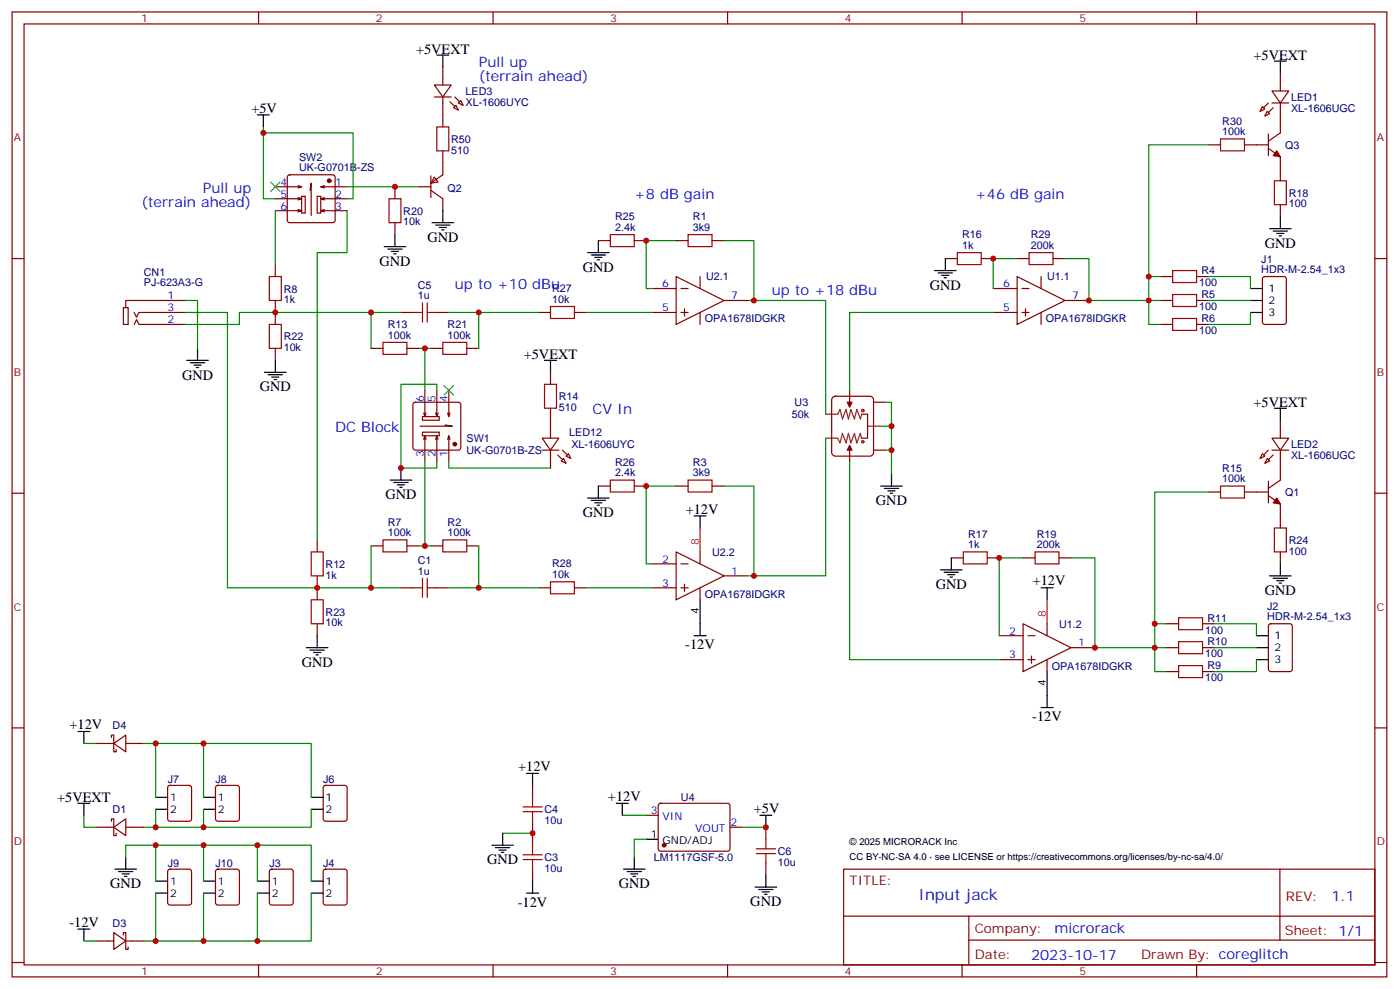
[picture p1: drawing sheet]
<svg xmlns="http://www.w3.org/2000/svg" width="413mm" height="291mm" viewBox="0 0 413 291" stroke-linecap="round" stroke-linejoin="round" font-family="sans-serif">
<g fill="none" stroke="#870000" stroke-width=".35">
<path d="M3.6 3.5h405.3v284.4h-405.3zM7.1 7.1h398.3v277.2h-398.3zM76.2 3.5v3.6M130.6 19.8v5.2M145.4 3.5v3.6M214.5 3.5v3.6M283.7 3.5v3.6M352.8 3.5v3.6M128.1 25h4.9l-2.4 3.6zM128.1 28.6h4.9M130.6 28.6v8.8M134.4 31l.7 1.5-1.4-.7z"/>
<path d="M135.9 29.6l.7 1.4-1.5-.7zM372.2 31.4l.7 .7-1.4 .7zM373.6 32.8l.7 .7-1.4 .7zM374 39.5v6.4M375 26.8h5l-2.5 3.5zM375 30.3h5M377.5 21.5v5.3M377.5 30.3v8.9l-3.5 2.4M81.2 55h7.7l-1 .4M81.2 58.6h7.7l-1 .3M84.9 51.7l.5-.2h12.7l.5 .2 .2 .5v12.7l-.2 .5-.5 .2h-12.7l-.5-.2-.2-.5v-12.7zM87.9 54.7l1 .3"/>
<path d="M87.9 58.2l1 .4M88.9 57.9h1.1v4.9h-1.1zM91.4 56.1l.4-2.1v9.5M93.5 57.9h1.1v4.9h-1.1zM95.6 54.7l-1 .3M95.6 58.2l-1 .4M102.3 55h-7.7l1 .4M102.3 58.6h-7.7l1 .3M116.5 55v3.6M123.5 55h3.5M127 56.1l3.6 2.5v3.5M127 51.9v6.3"/>
<path d="M128.1 52.2l1.1 1.4-2.2 .4zM130.6 44.4v7.1l-3.6 2.5M356.3 42.7h3.6M366.9 42.7h7.1M374 43.7l3.5 2.5v7.1M3.6 76.2h3.5M81.2 62.1h7.7l-1 .3M81.2 78v3.5M87.9 61.7l1 .4M95.6 61.7l-1 .4M102.3 62.1h-7.7l1 .3M116.5 65.6v3.5"/>
<path d="M176.4 70.9h3.6M187 70.9h3.5M199.4 70.9h3.5M209.9 70.9h3.6M278.7 76.2h3.6M289.3 76.2h3.5M299.9 76.2h3.5M310.5 76.2h3.5M377.5 60.3v3.6M405.4 76.2h3.5M36.4 90.7h1.4v4.9h-1.4zM39.5 95.6l.8-1.4 .7 1.4h13.7"/>
<path d="M39.5 92.1l.8 1.4 .7-1.4h7M47.7 92.1h7M47.7 88.5h7M48 88.5h-10.9v2.2M81.2 88.5v7.1M118.2 92.1h3.5M128.8 92.1h3.5M158.8 92.1h3.5M169.4 92.1h3.5M192.3 92.1h7.1M192.3 85h7.1M199.4 81.5l14.1 7-14.1 7.1z"/>
<path d="M200.8 92.1h2.1M200.8 85h2.1M201.8 91v2.1M206.4 81.5v3.5M206.4 92.1v3.5M213.5 88.5h7M292.8 92.1h7.1M292.8 85h7.1M299.9 81.5l14.1 7-14.1 7.1zM301.3 92.1h2.1M301.3 85h2.1M302.4 91v2.1"/>
<path d="M307 81.5v3.5M307 92.1v3.5M314 88.5h7.1M342.2 95.6h3.6M342.2 88.5h3.6M342.2 81.5h3.6M352.8 95.6h3.5M352.8 88.5h3.5M352.8 81.5h3.5M372.5 81.7l.4-.2h5.7l.6 .4 .1 13-.5 .6-5.9 .1-.6-.5-.1-12.9zM81.2 102.7v3.5M109.4 102.7h3.5"/>
<path d="M120 102.7h3.5M122 118.7l.4-.2h12.7l.5 .2 .3 .5v12.7l-.3 .5-.5 .2h-12.7l-.4-.2-.3-.5v-12.7zM125.3 115v7.8l-.4-1.1M127 102.7h3.6M128.8 115v7.8l-.4-1.1M132.3 115v7.8l-.3-1.1M137.6 102.7h3.5M162.3 109.7v3.5M245.5 117.2l.8-.4h10.2l.9 .4 .2 .6v15.5l-.5 .9-.6 .2h-10.2l-.9-.5-.2-.6v-15.5zM250.5 115v4.9M257.6 118.5h3.5M124.6 127.4h4.9v1h-4.9z"/>
<path d="M124.6 122.8h4.9v1h-4.9zM124.9 129.5l.4-1.1v7.8M125.3 128.4l.3 1.1M125.6 121.7l-.3 1.1M128.4 129.5l.4-1.1v7.8M128.8 128.4l.4 1.1M129.2 121.7l-.4 1.1M131.3 125.2l2.1 .4h-9.5M132 129.5l.3-1.1v7.8M132.3 128.4l.4 1.1M132.7 121.7l-.4 1.1M159.8 129.1h5l-2.5 3.5z"/>
<path d="M159.8 132.6h5M162.3 120.3v8.8M162.3 132.6v5.3M165.5 135.8l.7-.7 .7 1.4zM166.9 134.4l.7-.7 .7 1.4zM250.5 131.2v5M254 122.1h1.8v7h-1.8M257.6 132.6h3.5M372.2 133.7l.7 .7-1.4 .7zM373.6 135.1l.7 .7-1.4 .7zM375 129.1h5l-2.5 3.5zM375 132.6h5"/>
<path d="M377.5 123.8v5.3M377.5 132.6v8.9l-3.5 2.4M3.6 145.3h3.5M93.5 159.1v3.5M176.4 143.2h3.6M187 143.2h3.5M199.4 143.2h3.5M209.9 143.2h3.6M356.3 145h3.6M366.9 145h7.1M374 146l3.5 2.5v7.1M374 141.8v6.4"/>
<path d="M405.4 145.3h3.5M93.5 169.7v7M109.4 160.9h3.5M118.2 173.2h3.5M120 160.9h3.5M127 160.9h3.6M128.8 173.2h3.5M137.6 160.9h3.5M158.8 173.2h3.5M169.4 173.2h3.5M192.3 166.2h7.1M192.3 173.2h7.1"/>
<path d="M199.4 162.6l14.1 7.1-14.1 7zM200.8 166.2h2.1M200.8 173.2h2.1M201.8 172.2v2.1M206.4 162.6v3.6M206.4 173.2v3.5M213.5 169.7h7M280.5 164.4h3.5M291.1 164.4h3.5M301.7 164.4h3.5M312.2 164.4h3.6M377.5 162.6v3.6"/>
<path d="M93.5 183.8v3.5M294.6 187.3h7.1M294.6 194.4h7.1M301.7 183.8l14.1 7.1-14.1 7zM303.1 187.3h2.1M303.1 194.4h2.1M304.1 193.3v2.1M308.7 183.8v3.5M308.7 194.4v3.5M315.8 190.9h7M344 197.9h3.5M344 190.9h3.5"/>
<path d="M344 183.8h3.5M354.6 197.9h3.5M354.6 190.9h3.5M354.6 183.8h3.5M374.2 184l.5-.2h5.6l.7 .4v13l-.4 .7h-5.9l-.7-.5v-12.9zM3.6 214.5h3.5M28.3 219.1h5.2M32.8 217.3v-.7h.7v4.9h.8v-.7M33.5 219.1l3.6-2.5v4.9zM37.1 219.1h5.3M405.4 214.5h3.5M49.7 231.6l.4-.2h5.7l.6 .5 .1 9.4-.5 .7h-5.9l-.6-.5-.1-9.4z"/>
<path d="M63.8 231.6l.4-.2h5.7l.6 .5 .1 9.4-.5 .7h-5.9l-.6-.5-.1-9.4zM95.5 231.6l.5-.2h5.6l.7 .5v9.4l-.4 .7h-5.9l-.7-.5v-9.4zM157 231.4v3.5M194.3 236.9l.5-.2 20 .1 .4 .6v13l-.7 .4h-20l-.4-.7v-12.7zM28.3 243.8h5.2M32.8 242v-.7h.7v4.9h.8v-.7M33.5 243.8l3.6-2.5v4.9zM37.1 243.8h5.3M49.7 256.3l.4-.2h5.7l.6 .4 .1 9.5-.5 .6-5.9 .1-.6-.5-.1-9.4zM63.8 256.3l.4-.2h5.7l.6 .4 .1 9.5-.5 .6-5.9 .1-.6-.5-.1-9.4zM79.6 256.3l.5-.2h5.7l.6 .4 .1 9.5-.5 .6-5.9 .1-.6-.5-.1-9.4zM95.5 256.3l.5-.2h5.6l.7 .4v9.5l-.4 .6-5.9 .1-.7-.5v-9.4z"/>
<path d="M157 242v7.1M157 256.1v3.5M190.5 240.2h3.6M215.2 243.8h3.6M225.8 243.8v3.5M225.8 254.4v3.5M248.7 256.1h156.7v28.2h-156.7zM377.4 256.1v20.9M28.3 277.3h5.2M33.5 274.8l3.6 2.5-3.6 2.5zM36.4 275.5v-.7h.7v5h.7v-.8M37.1 277.3h5.3"/>
<path d="M248.8 270h156.4M285.7 277h119.5M285.7 270v14.1M3.6 283.6h3.5M76.2 284.3v3.6M145.4 284.3v3.6M214.5 284.3v3.6M283.7 284.3v3.6M352.8 284.3v3.6M405.4 283.6h3.5"/>
</g>
<g fill="none" stroke="#000" stroke-width=".35">
<path d="M128.8 16.2h3.5M130.6 16.2v3.6M375.7 18h3.6M377.5 18v3.5M75.9 33.9h3.5M77.6 33.9v3.5M113.3 72.7h6.3M114.3 73.4h4.3M115.4 74.1h2.1M116.1 74.8h.7M116.5 69.1v3.6M127.4 65.6h6.3"/>
<path d="M128.4 66.3h4.3M129.5 67h2.1M130.2 67.7h.7M130.6 62.1v3.5M173.2 74.4h6.4M174.3 75.1h4.2M175.4 75.8h2.1M176.1 76.6h.7M176.4 70.9v3.5M275.6 79.7h6.3M278.7 76.2v3.5M374.3 67.4h6.4"/>
<path d="M375.4 68.1h4.2M376.4 68.8h2.2M377.2 69.5h.7M377.5 63.9v3.5M276.6 80.4h4.2M277.7 81.1h2.1M278.4 81.8h.7M368.7 92.1h3.5M368.7 85h3.5M368.7 88.5h3.5M55.1 106.2h6.3M56.1 106.9h4.3"/>
<path d="M57.2 107.6h2.1M57.9 108.3h.7M58.2 102.7v3.5M78 109.7h6.3M79.1 110.4h4.2M80.1 111.1h2.1M80.8 111.8h.7M81.2 106.2v3.5M160.5 106.2h3.6M162.3 106.2v3.5M118.2 137.9v3.6M262.9 139.7v3.5"/>
<path d="M375.7 120.3h3.6M377.5 120.3v3.5M115 141.5h6.4M116.1 142.2h4.2M117.2 142.9h2.1M117.9 143.6h.7M173.2 146.8h6.4M174.3 147.5h4.2M175.4 148.2h2.1M176.1 148.9h.7M176.4 143.2v3.6M204.6 152h3.6"/>
<path d="M206.4 152v3.6M259.7 143.2h6.3M260.7 143.9h4.3M261.8 144.6h2.1M262.5 145.3h.7M206.4 176.7v10.6M277.3 167.9h6.4M278.4 168.6h4.2M279.4 169.3h2.2M280.1 170h.7M280.5 164.4v3.5M307 173.2h3.5"/>
<path d="M308.7 173.2v3.5M374.3 169.7h6.4M375.4 170.4h4.2M376.4 171.1h2.2M377.2 171.8h.7M377.5 166.2v3.5M90.3 190.9h6.4M91.4 191.6h4.2M92.5 192.3h2.1M93.2 193h.7M93.5 187.3v3.6M204.6 187.3h3.6"/>
<path d="M308.7 197.9v10.6M370.5 187.3h3.5M370.5 194.4h3.5M370.5 190.9h3.5M23 215.5h3.5M24.7 215.5v3.6M307 208.5h3.5M23 236.7h3.5M24.7 236.7v3.5M45.9 234.9h3.5M45.9 238.5h3.5M60 234.9h3.5"/>
<path d="M60 238.5h3.5M91.8 234.9h3.5M91.8 238.5h3.5M155.3 227.9h3.5M157 227.9v3.5M181.7 236.7h3.5M183.5 236.7v3.5M33.9 256.1h6.4M35 256.8h4.2M36 257.5h2.1M36.7 258.2h.7M37.1 252.6v3.5"/>
<path d="M45.9 259.6h3.5M60 259.6h3.5M75.9 259.6h3.5M91.8 259.6h3.5M145 249.1h6.4M146.1 249.8h4.2M147.1 250.5h2.2M147.8 251.2h.8M148.2 245.5v3.6M157 259.6v3.6M183.8 256.1h6.4M184.9 256.8h4.2"/>
<path d="M185.9 257.5h2.2M186.7 258.2h.7M187 252.6v3.5M190.5 247.3h3.6M224 240.2h3.6M225.8 240.2v3.6M225.8 257.9v3.5M23 273.8h3.5M24.7 273.8v3.5M45.9 263.2h3.5M60 263.2h3.5M75.9 263.2h3.5"/>
<path d="M91.8 263.2h3.5M155.3 263.2h3.5M222.6 261.4h6.4M223.7 262.1h4.2M224.8 262.8h2.1M225.5 263.5h.7"/>
</g>
<g fill="none" stroke="#008700" stroke-width=".35">
<path d="M77.6 37.4v21.2h3.6M77.6 39.2h26.5v19.4h-1.8M102.3 55h21.2M356.3 42.7h-17.6v38.8M81.2 62.1v15.9M102.3 62.1v12.3h-8.8v84.7M199.4 70.9h-8.9v14.1h1.8M213.5 70.9h8.8v17.6h-1.8M299.9 76.2h-7.1v8.8M314 76.2h7.1v12.3h21.1M54.7 88.5h3.5v14.2M54.7 92.1h12.4v81.1h51.1"/>
<path d="M109.4 92.1h-38.8v3.5h-15.9M118.2 92.1h-8.8v10.6M132.3 92.1h26.5M141.1 92.1v10.6M172.9 92.1h19.4M222.3 88.5h21.2v33.6M292.8 92.1h-42.3v22.9M342.2 81.5h-3.5v14.1h3.5M356.3 81.5h12.4v3.5M356.3 88.5h12.4M368.7 92.1v3.5h-12.4M123.5 102.7h3.5"/>
<path d="M125.3 102.7v12.3M128.8 115v-1.8h-10.6v24.7h10.6v-1.7M261.1 118.5h1.8v21.2M125.3 136.2v24.7M132.3 136.2v1.7h30M243.5 129.1v40.6h-21.2M250.5 136.2v58.2h44.1M259.3 125.6h3.6M261.1 132.6h1.8M199.4 143.2h-8.9v23h1.8M213.5 143.2h8.8v26.5h-1.8M356.3 145h-15.8v38.8"/>
<path d="M109.4 160.9v12.3M123.5 160.9h3.5M132.3 173.2h26.5M141.1 160.9v12.3M172.9 173.2h19.4M301.7 164.4h-7.1v22.9M315.8 164.4h7v26.5h21.2M344 183.8h-3.5v14.1h3.5M358.1 183.8h12.4v3.5M358.1 190.9h12.4M370.5 194.4v3.5h-12.4M24.7 219.1h3.6"/>
<path d="M42.4 219.1h17.6v15.8M45.9 219.1v15.8M60 219.1h31.8v15.8M45.9 238.5v5.3M60 238.5v5.3h-17.6M91.8 238.5v5.3h-31.8M24.7 240.2v3.6h3.6M37.1 252.6v-3.5h22.9v10.5M45.9 249.1v10.5M60 249.1h31.8v10.5M75.9 249.1v10.5M148.2 245.5h8.8"/>
<path d="M183.5 240.2h7M190.5 247.3h-3.5v5.3M218.8 243.8h7M24.7 277.3h3.6M45.9 263.2v14.1M60 263.2v14.1h-17.6M75.9 263.2v14.1M91.8 263.2v14.1h-31.8"/>
</g>
<g fill="none" stroke="#a10000" stroke-width=".35">
<path d="M128.8 37.4h3.5v7h-3.5zM114.7 58.6h3.5v7h-3.5zM359.9 40.9h7v3.5h-7zM375.7 53.3h3.6v7h-3.6zM180 69.1h7v3.6h-7zM202.9 69.1h7v3.6h-7zM282.3 74.4h7v3.6h-7zM303.4 74.4h7.1v3.6h-7.1zM345.8 79.7h7v3.6h-7zM79.4 81.5h3.5v7h-3.5zM79.4 95.6h3.5v7.1h-3.5zM121.7 92.1h2.9"/>
<path d="M124.6 89.3v5.6M126 89.3v5.6M126 92.1h2.8M162.3 90.3h7.1v3.5h-7.1zM345.8 86.8h7v3.5h-7zM345.8 93.8h7v3.6h-7zM112.9 100.9h7.1v3.5h-7.1zM130.6 100.9h7v3.5h-7zM160.5 113.2h3.6v7.1h-3.6zM112.9 159.1h7.1v3.5h-7.1zM130.6 159.1h7v3.5h-7zM180 141.5h7v3.5h-7z"/>
<path d="M202.9 141.5h7v3.5h-7zM359.9 143.2h7v3.6h-7zM375.7 155.6h3.6v7h-3.6zM91.8 162.6h3.5v7.1h-3.5zM91.8 176.7h3.5v7.1h-3.5zM121.7 173.2h2.9M124.6 170.4v5.6M126 170.4v5.6M126 173.2h2.8M162.3 171.4h7.1v3.6h-7.1zM284 162.6h7.1v3.6h-7.1zM305.2 162.6h7v3.6h-7z"/>
<path d="M347.5 196.1h7.1v3.6h-7.1zM347.5 189.1h7.1v3.5h-7.1zM347.5 182h7.1v3.6h-7.1zM154.2 239.2h5.6M154.2 237.8h5.6M157 234.9v2.9M157 239.2v2.8M154.2 253.3h5.6M154.2 251.9h5.6M157 249.1v2.8M157 253.3v2.8M223 251.5h5.6"/>
<path d="M223 250.1h5.6M225.8 247.3v2.8M225.8 251.5v2.9"/>
<circle cx="254.4" cy="130.2" r=".35"/>
<circle cx="254.4" cy="121" r=".35"/>
</g>
<path d="M206.4 155.6v7M308.7 176.7v7.1" fill="none" stroke="#f00" stroke-width=".35"/>
<g fill="#870000" stroke="#870000" stroke-width=".35">
<path d="M375.4 134.1l-1.4 1.4z"/>
<path d="M372.6 134.1l1.4-1.5z"/>
<path d="M375.4 31.8l-1.4 1.4z"/>
<path d="M372.6 31.8l1.4-1.5z"/>
<path d="M249.8 118.5h1.4l-.7 1.4z"/>
<path d="M250.5 131.2l.7 1.4h-1.4z"/>
<path d="M132.7 30l1.4 1.4z"/>
<path d="M134.1 28.6l1.4 1.4z"/>
<path d="M164.4 134.1l1.4 1.4z"/>
<path d="M165.8 132.6l1.5 1.5z"/>
<path d="M376.4 44.4l1.1 1.8-2.1-.3z"/>
<path d="M376.4 146.8l1.1 1.7-2.1-.3z"/>
<circle cx="134.1" cy="130.9" r=".53"/>
<circle cx="97" cy="53.3" r=".53"/>
<circle cx="195.8" cy="249.1" r=".53"/>
</g>
<path d="M243.5 122.1h3.5l.7-1.5 .7 2.9 1-2.9 .8 2.9 .7-2.9 1 2.9 .7-2.9 1.1 2.9 .3-1.4M243.5 129.1h3.5l.7 1.4 .7-2.8 1 2.8 .8-2.8 .7 2.8 1-2.8 .7 2.8 1.1-2.8 .3 1.4M255.8 125.6h3.5" fill="none" stroke="#8c2424" stroke-width=".35"/>
<path d="M79.8 53.6l2.8 2.8M82.6 53.6l-2.8 2.8M130.9 113.6l2.8 2.8M133.7 113.6l-2.8 2.8" fill="none" stroke="#3c3" stroke-width=".35"/>
<g fill="#c00">
<circle cx="338.7" cy="88.5" r=".88"/>
<circle cx="340.5" cy="190.9" r=".88"/>
<circle cx="45.9" cy="219.1" r=".88"/>
<circle cx="45.9" cy="249.1" r=".88"/>
<circle cx="45.9" cy="277.3" r=".88"/>
<circle cx="157" cy="245.5" r=".88"/>
<circle cx="45.9" cy="243.8" r=".88"/>
<circle cx="262.9" cy="125.6" r=".88"/>
<circle cx="262.9" cy="132.6" r=".88"/>
<circle cx="222.3" cy="88.5" r=".88"/>
<circle cx="222.3" cy="169.7" r=".88"/>
<circle cx="225.8" cy="243.8" r=".88"/>
<circle cx="77.6" cy="39.2" r=".88"/>
<circle cx="294.6" cy="164.4" r=".88"/>
<circle cx="292.8" cy="76.2" r=".88"/>
<circle cx="321.1" cy="88.5" r=".88"/>
<circle cx="322.8" cy="190.9" r=".88"/>
<circle cx="109.4" cy="173.2" r=".88"/>
<circle cx="125.3" cy="102.7" r=".88"/>
<circle cx="125.3" cy="160.9" r=".88"/>
<circle cx="118.2" cy="137.9" r=".88"/>
<circle cx="93.5" cy="173.2" r=".88"/>
<circle cx="116.5" cy="55" r=".88"/>
<circle cx="338.7" cy="81.5" r=".88"/>
<circle cx="340.5" cy="183.8" r=".88"/>
<circle cx="190.5" cy="70.9" r=".88"/>
<circle cx="190.5" cy="143.2" r=".88"/>
<circle cx="81.2" cy="92.1" r=".88"/>
<circle cx="109.4" cy="92.1" r=".88"/>
<circle cx="141.1" cy="92.1" r=".88"/>
<circle cx="141.1" cy="173.2" r=".88"/>
<circle cx="60" cy="249.1" r=".88"/>
<circle cx="75.9" cy="249.1" r=".88"/>
<circle cx="60" cy="277.3" r=".88"/>
<circle cx="75.9" cy="277.3" r=".88"/>
<circle cx="60" cy="243.8" r=".88"/>
<circle cx="60" cy="219.1" r=".88"/>
</g>
<text font-size="4.6" fill="#00f" x="270.8" y="265.1">Input jack</text>
<g font-size="4.2">
<text x="122.7" y="15.9">+5VEXT</text>
<text x="369.6" y="17.7">+5VEXT</text>
<text x="74.1" y="33.2">+5V</text>
<text x="126" y="71.3">GND</text>
<text x="372.9" y="73">GND</text>
<text x="111.9" y="78.3">GND</text>
<text x="171.8" y="80.1">GND</text>
<text x="274.1" y="85.4">GND</text>
<text x="154.4" y="105.9">+5VEXT</text>
<text x="53.7" y="111.8">GND</text>
<text x="76.6" y="115.4">GND</text>
<text x="369.6" y="120">+5VEXT</text>
<text x="113.7" y="147.1">GND</text>
<text x="258.3" y="148.9">GND</text>
<text x="171.8" y="152.4">GND</text>
<text x="202.2" y="151.3">+12V</text>
<text x="275.9" y="173.6">GND</text>
<text x="304.5" y="172.5">+12V</text>
<text x="372.9" y="175.3">GND</text>
<text x="202.1" y="191.3">-12V</text>
<text x="89" y="196.5">GND</text>
<text x="20.5" y="214.8">+12V</text>
<text x="304.4" y="212.4">-12V</text>
<text x="152.8" y="227.2">+12V</text>
<text x="16.8" y="236.4">+5VEXT</text>
<text x="179.2" y="236">+12V</text>
<text x="222.3" y="239.5">+5V</text>
<text x="143.6" y="254.7">GND</text>
<text x="32.5" y="261.8">GND</text>
<text x="182.4" y="261.8">GND</text>
<text x="152.7" y="267.1">-12V</text>
<text x="221.2" y="267.1">GND</text>
<text x="20.5" y="273">-12V</text>
</g>
<g font-size="4.2" fill="#00f">
<text x="141.1" y="19.8">Pull up</text>
<text x="141.1" y="24">(terrain ahead)</text>
<text x="59.8" y="56.8">Pull up</text>
<text x="187" y="58.6">+8 dB gain</text>
<text x="287.5" y="58.6">+46 dB gain</text>
<text x="41.7" y="61">(terrain ahead)</text>
<text x="134.1" y="85">up to +10 dBu</text>
<text x="227.6" y="86.8">up to +18 dBu</text>
<text x="174.7" y="122.1">CV In</text>
<text x="98.8" y="127.4">DC Block</text>
<text x="392.5" y="265.4">1.1</text>
<text x="310.9" y="274.9">microrack</text>
<text x="304" y="282.7">2023-10-17</text>
</g>
<g font-size="3.9" fill="#800">
<text x="250.5" y="260.7">TITLE:</text>
<text x="379.1" y="265.4">REV:</text>
<text x="287.4" y="274.9">Company:</text>
<text x="378.8" y="275.5">Sheet: 1/1</text>
<text x="287.4" y="282.6">Date:</text>
<text x="336.5" y="282.7">Drawn By: coreglitch</text>
</g>
<g font-size="3.2" fill="#800">
<text x="41.7" y="6.5">1</text>
<text x="110.8" y="6.5">2</text>
<text x="180" y="6.5">3</text>
<text x="249.1" y="6.5">4</text>
<text x="318.2" y="6.5">5</text>
<text x="4.1" y="41.6">A</text>
<text x="405.9" y="41.6">A</text>
<text x="4.1" y="110.8">B</text>
<text x="405.9" y="110.8">B</text>
<text x="4.1" y="179.9">C</text>
<text x="405.9" y="179.9">C</text>
<text x="4.1" y="249.1">D</text>
<text x="405.9" y="249.1">D</text>
<text x="41.7" y="287.3">1</text>
<text x="110.8" y="287.3">2</text>
<text x="180" y="287.3">3</text>
<text x="249.1" y="287.3">4</text>
<text x="318.2" y="287.3">5</text>
</g>
<g font-size="3.2" fill="#000080">
<text x="137.3" y="28">LED3</text>
<text x="380.7" y="29.7">LED1</text>
<text x="137.3" y="31.1">XL-1606UYC</text>
<text x="380.7" y="32.9">XL-1606UGC</text>
<text x="360.4" y="39.9">100k</text>
<text x="360.4" y="36.7">R30</text>
<text x="88.2" y="47.3">SW2</text>
<text x="133" y="45.2">510</text>
<text x="133" y="42.1">R50</text>
<text x="378.9" y="43.9">Q3</text>
<text x="88.2" y="50.4">UK-G0701B-ZS</text>
<text x="132" y="56.6">Q2</text>
<text x="380" y="57.9">R18</text>
<text x="118.9" y="63.3">R20</text>
<text x="181.4" y="64.9">R25</text>
<text x="204.3" y="64.9">R1</text>
<text x="380" y="61.1">100</text>
<text x="118.9" y="66.4">10k</text>
<text x="181.4" y="68.1">2.4k</text>
<text x="204.3" y="68.1">3k9</text>
<text x="283.7" y="70.2">R16</text>
<text x="303.9" y="70.2">R29</text>
<text x="283.7" y="73.4">1k</text>
<text x="303.9" y="73.4">200k</text>
<text x="371.9" y="77.4">J1</text>
<text x="42.4" y="81.4">CN1</text>
<text x="208.2" y="82.6">U2.1</text>
<text x="308.8" y="82.6">U1.1</text>
<text x="354.2" y="80.8">R4</text>
<text x="371.9" y="80.4">HDR-M-2.54_1x3</text>
<text x="42.4" y="84.4">PJ-623A3-G</text>
<text x="83.6" y="89.3">1k</text>
<text x="83.6" y="86.2">R8</text>
<text x="123.2" y="88.2">1u</text>
<text x="123.2" y="85">C5</text>
<text x="162.8" y="89.3">10k</text>
<text x="162.8" y="86.1">R27</text>
<text x="353.6" y="84.4">100</text>
<text x="354.2" y="87.9">R5</text>
<text x="207.8" y="95">OPA1678IDGKR</text>
<text x="308.3" y="95">OPA1678IDGKR</text>
<text x="353.6" y="91.4">100</text>
<text x="354.2" y="95">R6</text>
<text x="83.6" y="100.2">R22</text>
<text x="114.3" y="99.8">100k</text>
<text x="114.3" y="96.7">R13</text>
<text x="132" y="99.8">100k</text>
<text x="132" y="96.7">R21</text>
<text x="353.6" y="98.5">100</text>
<text x="83.6" y="103.4">10k</text>
<text x="164.8" y="117.9">R14</text>
<text x="234.3" y="119.7">U3</text>
<text x="164.8" y="121.1">510</text>
<text x="233.4" y="123.2">50k</text>
<text x="137.6" y="130.3">SW1</text>
<text x="167.9" y="128.5">LED12</text>
<text x="137.5" y="133.8">UK-G0701B-ZS</text>
<text x="168.5" y="132">XL-1606UYC</text>
<text x="181.4" y="137.2">R26</text>
<text x="204.3" y="137.2">R3</text>
<text x="380.7" y="135.2">XL-1606UGC</text>
<text x="380.7" y="132">LED2</text>
<text x="181.4" y="140.4">2.4k</text>
<text x="204.3" y="140.4">3k9</text>
<text x="360.4" y="142.2">100k</text>
<text x="360.4" y="139">R15</text>
<text x="378.9" y="146.2">Q1</text>
<text x="114.3" y="154.9">R7</text>
<text x="132" y="154.9">R2</text>
<text x="114.3" y="158">100k</text>
<text x="132" y="158">100k</text>
<text x="285.4" y="161.6">1k</text>
<text x="285.4" y="158.4">R17</text>
<text x="305.7" y="161.6">200k</text>
<text x="305.7" y="158.4">R19</text>
<text x="380" y="160.2">R24</text>
<text x="96" y="167.3">R12</text>
<text x="123.2" y="166.2">C1</text>
<text x="162.8" y="167.2">R28</text>
<text x="210" y="163.8">U2.2</text>
<text x="380" y="163.4">100</text>
<text x="96" y="170.5">1k</text>
<text x="123.2" y="169.3">1u</text>
<text x="162.8" y="170.4">10k</text>
<text x="207.8" y="176.1">OPA1678IDGKR</text>
<text x="373.7" y="179.7">J2</text>
<text x="96" y="184.6">10k</text>
<text x="96" y="181.4">R23</text>
<text x="312.3" y="184.9">U1.2</text>
<text x="356" y="183.1">R11</text>
<text x="373.7" y="182.7">HDR-M-2.54_1x3</text>
<text x="355.4" y="186.7">100</text>
<text x="356" y="190.2">R10</text>
<text x="310.1" y="197.3">OPA1678IDGKR</text>
<text x="355.4" y="193.7">100</text>
<text x="356" y="197.3">R9</text>
<text x="355.4" y="200.8">100</text>
<text x="33.2" y="214.9">D4</text>
<text x="49.4" y="230.8">J7</text>
<text x="63.6" y="230.8">J8</text>
<text x="95.3" y="230.8">J6</text>
<text x="33.2" y="239.6">D1</text>
<text x="160.5" y="239.5">C4</text>
<text x="200.8" y="236.1">U4</text>
<text x="160.5" y="242.7">10u</text>
<text x="229.3" y="251.9">C6</text>
<text x="49.4" y="255.5">J9</text>
<text x="63.6" y="255.5">J10</text>
<text x="79.4" y="255.5">J3</text>
<text x="95.3" y="255.5">J4</text>
<text x="160.5" y="256.8">10u</text>
<text x="160.5" y="253.6">C3</text>
<text x="192.7" y="253.7">LM1117GSF-5.0</text>
<text x="229.3" y="255.1">10u</text>
<text x="33.2" y="273.1">D3</text>
</g>
<g font-size="3.2" fill="#00f">
<text x="82.7" y="58.2">5</text>
<text x="82.7" y="54.7">4</text>
<text x="98.8" y="54.7">1</text>
<text x="98.8" y="58.2">2</text>
<text x="82.7" y="61.7">6</text>
<text x="98.8" y="61.7">3</text>
<text x="49.4" y="88.2">1</text>
<text x="195.2" y="84.7">6</text>
<text x="215.6" y="88.2">7</text>
<text x="295.8" y="84.7">6</text>
<text x="316.1" y="88.2">7</text>
<text x="49.4" y="95.2">2</text>
<text x="49.4" y="91.7">3</text>
<text x="195.2" y="91.7">5</text>
<text x="295.8" y="91.7">5</text>
<text x="124.9" y="118.5" transform="rotate(-90 124.9 118.5)">6</text>
<text x="128.4" y="118.5" transform="rotate(-90 128.4 118.5)">5</text>
<text x="132" y="118.5" transform="rotate(-90 132 118.5)">4</text>
<text x="124.9" y="134.7" transform="rotate(-90 124.9 134.7)">3</text>
<text x="128.4" y="134.7" transform="rotate(-90 128.4 134.7)">2</text>
<text x="132" y="134.7" transform="rotate(-90 132 134.7)">1</text>
<text x="195.2" y="165.8">2</text>
<text x="195.2" y="172.9">3</text>
<text x="215.6" y="169.3">1</text>
<text x="297.5" y="187">2</text>
<text x="317.9" y="190.5">1</text>
<text x="297.5" y="194">3</text>
<text x="191.9" y="239.9">3</text>
<text x="195.4" y="241.7">VIN</text>
<text x="205" y="245.2">VOUT</text>
<text x="215.4" y="243.4">2</text>
</g>
<g font-size="3.2">
<text x="374" y="86.1">1</text>
<text x="374" y="89.6">2</text>
<text x="374" y="93.1">3</text>
<text x="206.1" y="180.9" transform="rotate(-90 206.1 180.9)">4</text>
<text x="375.7" y="188.4">1</text>
<text x="375.7" y="191.9">2</text>
<text x="375.7" y="195.4">3</text>
<text x="308.4" y="202" transform="rotate(-90 308.4 202)">4</text>
<text x="50.1" y="236">1</text>
<text x="50.1" y="239.5">2</text>
<text x="64.2" y="236">1</text>
<text x="64.2" y="239.5">2</text>
<text x="96" y="236">1</text>
<text x="96" y="239.5">2</text>
<text x="191.9" y="246.9">1</text>
<text x="195.4" y="248.7">GND/ADJ</text>
<text x="50.1" y="260.7">1</text>
<text x="64.2" y="260.7">1</text>
<text x="80.1" y="260.7">1</text>
<text x="96" y="260.7">1</text>
<text x="50.1" y="264.2">2</text>
<text x="64.2" y="264.2">2</text>
<text x="80.1" y="264.2">2</text>
<text x="96" y="264.2">2</text>
</g>
<g font-size="3.2" fill="#f00">
<text x="206.1" y="160.5" transform="rotate(-90 206.1 160.5)">8</text>
<text x="308.4" y="181.7" transform="rotate(-90 308.4 181.7)">8</text>
</g>
<g font-size="2.8">
<text x="250.5" y="249">© 2025 MICRORACK Inc</text>
<text x="250.5" y="253.3">CC BY·NC·SA 4.0 · see LICENSE or https://creativecommons.org/licenses/by-nc-sa/4.0/</text>
</g>
</svg>
